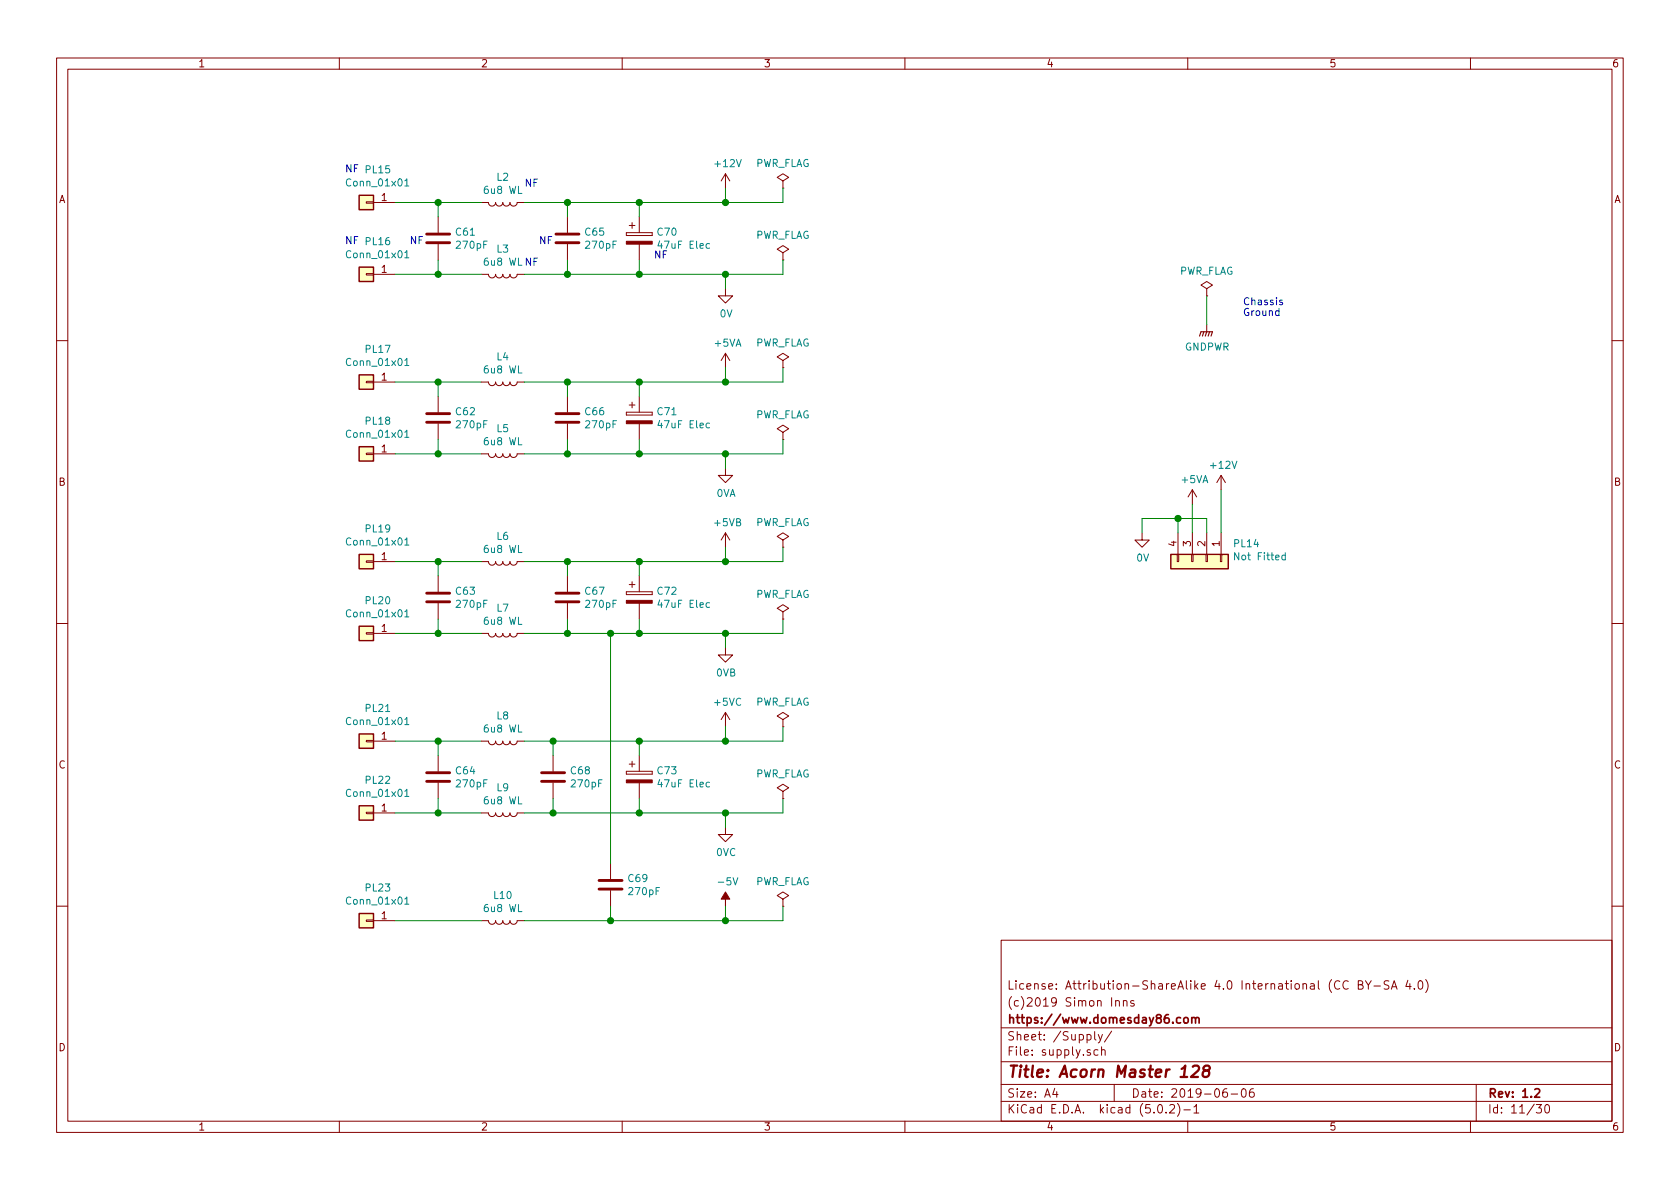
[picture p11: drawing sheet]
<svg xmlns="http://www.w3.org/2000/svg" width="297mm" height="210mm" viewBox="0 0 297 210" stroke-linecap="round" stroke-linejoin="round" font-family="sans-serif">
<g fill="none" stroke="#840000" stroke-width=".18">
<path d="M10 10.3h277v189.9h-277zM12 12.2h273v186.1h-273zM60 10.3v1.9M110 10.3v1.9M160 10.3v1.9M210 10.3v1.9M260 10.3v1.9M64.8 35.7h1.2v.2h-1.2zM66 35.8h3.8M77.5 38.3v2.8M85.1 35.8h1.3a.63 .63 0 0 0 .6 .6 .63 .63 0 0 0 .6-.6 .63 .63 0 0 0 .7 .6 .63 .63 0 0 0 .6-.6 .63 .63 0 0 0 .6 .6 .63 .63 0 0 0 .7-.6 .63 .63 0 0 0 .6 .6 .63 .63 0 0 0 .6-.6h1.3M100.3 38.3v2.8"/>
<path d="M111.3 39.9h1M111.8 39.4v1M113 38.3v2.8M128.3 30.7l-.8 1.3M128.3 30.7v2.6M128.3 30.7l.7 1.3M138.4 32l1-.6-1-.7-1 .7 1 .6v1.3M138.4 33.3h.1M64.8 48.4h1.2v.2h-1.2zM66 48.5h3.8M77.5 43.2v2.8M85.1 48.5h1.3a.63 .63 0 0 0 .6 .6 .63 .63 0 0 0 .6-.6 .63 .63 0 0 0 .7 .6 .63 .63 0 0 0 .6-.6 .63 .63 0 0 0 .6 .6 .63 .63 0 0 0 .7-.6 .63 .63 0 0 0 .6 .6 .63 .63 0 0 0 .6-.6h1.3"/>
<path d="M100.3 43.2v2.8M110.7 41.1v.6zM110.7 41.7h4.6zM110.7 41.1h4.6zM113 43.2v2.8M115.3 41.1v.6zM128.3 51v1.3h1.2l-1.2 1.3-1.3-1.3h1.3M138.4 44.7l1-.6-1-.7-1 .7 1 .6v1.3M138.4 46h.1M213.4 51l1-.6-1-.6-1.1 .6 1.1 .6v1.3M213.4 52.3h.1M213.4 57.4v1.3"/>
<path d="M10 60.2h2M64.8 67.4h1.2v.3h-1.2zM66 67.6h3.8M77.5 70.1v2.8M77.5 74.9v2.8M85.1 67.6h1.3a.63 .63 0 0 0 .6 .6 .63 .63 0 0 0 .6-.6 .63 .63 0 0 0 .7 .6 .63 .63 0 0 0 .6-.6 .63 .63 0 0 0 .6 .6 .63 .63 0 0 0 .7-.6 .63 .63 0 0 0 .6 .6 .63 .63 0 0 0 .6-.6h1.3M100.3 70.1v2.8M100.3 74.9v2.8M110.7 72.9v.5zM110.7 73.4h4.6zM110.7 72.9h4.6zM111.3 71.6h1"/>
<path d="M111.8 71.1v1M113 70.1v2.8M113 74.9v2.8M115.3 72.9v.5zM128.3 62.5v2.5M128.3 62.5l-.8 1.2M128.3 62.5l.7 1.2M138.4 63.7l1-.6-1-.6-1 .6 1 .6v1.3M138.4 65h.1M138.4 76.4l1-.6-1-.6-1 .6 1 .6v1.3M138.4 77.7h.1M285 60.2h2"/>
<path d="M64.8 80.1h1.2v.3h-1.2zM64.8 99.2h1.2v.2h-1.2zM66 80.3h3.8M66 99.3h3.8M85.1 80.3h1.3a.63 .63 0 0 0 .6 .6 .63 .63 0 0 0 .6-.6 .63 .63 0 0 0 .7 .6 .63 .63 0 0 0 .6-.6 .63 .63 0 0 0 .6 .6 .63 .63 0 0 0 .7-.6 .63 .63 0 0 0 .6 .6 .63 .63 0 0 0 .6-.6h1.3M85.1 99.3h1.3a.63 .63 0 0 0 .6 .6 .63 .63 0 0 0 .6-.6 .63 .63 0 0 0 .7 .6 .63 .63 0 0 0 .6-.6 .63 .63 0 0 0 .6 .6 .63 .63 0 0 0 .7-.6 .63 .63 0 0 0 .6 .6 .63 .63 0 0 0 .6-.6h1.3M128.3 82.8v1.3h1.2l-1.2 1.2-1.3-1.2h1.3M128.3 94.2v2.6M128.3 94.2l-.8 1.3M128.3 94.2l.7 1.3M138.4 95.5l1-.6-1-.7-1 .7 1 .6v1.3M138.4 96.8h.1"/>
<path d="M201.9 94.2v1.3h1.3l-1.3 1.3-1.2-1.3h1.2M208.2 98h.2v1.3h-.2zM208.3 94.2v3.8M210.7 98h.2v1.3h-.2zM210.8 86.6v2.5M210.8 94.2v3.8M210.8 86.6l-.7 1.3M210.8 86.6l.8 1.3M213.2 98h.3v1.3h-.3zM213.4 94.2v3.8M215.8 98h.2v1.3h-.2zM215.9 84.1v2.5"/>
<path d="M215.9 94.2v3.8M215.9 84.1l-.8 1.2M215.9 84.1l.8 1.2M10 110.3h2M64.8 111.9h1.2v.2h-1.2zM66 112h3.8M77.5 101.8v2.8M77.5 106.7v2.8M85.1 112h1.3a.63 .63 0 0 0 .6 .6 .63 .63 0 0 0 .6-.6 .63 .63 0 0 0 .7 .6 .63 .63 0 0 0 .6-.6 .63 .63 0 0 0 .6 .6 .63 .63 0 0 0 .7-.6 .63 .63 0 0 0 .6 .6 .63 .63 0 0 0 .6-.6h1.3M100.3 101.8v2.8M100.3 106.7v2.8M110.7 104.6v.6z"/>
<path d="M110.7 105.2h4.6zM110.7 104.6h4.6zM111.3 103.4h1M111.8 102.9v1M113 101.8v2.8M113 106.7v2.8M115.3 104.6v.6zM128.3 114.5v1.3h1.2l-1.2 1.3-1.3-1.3h1.3M138.4 108.2l1-.6-1-.7-1 .7 1 .6v1.3M138.4 109.5h.1M285 110.3h2M64.8 130.9h1.2v.3h-1.2z"/>
<path d="M66 131.1h3.8M77.5 133.6v2.8M77.5 138.4v2.8M85.1 131.1h1.3a.63 .63 0 0 0 .6 .6 .63 .63 0 0 0 .6-.6 .63 .63 0 0 0 .7 .6 .63 .63 0 0 0 .6-.6 .63 .63 0 0 0 .6 .6 .63 .63 0 0 0 .7-.6 .63 .63 0 0 0 .6 .6 .63 .63 0 0 0 .6-.6h1.3M97.8 133.6v2.8M97.8 138.4v2.8M110.7 136.4v.5zM110.7 136.9h4.6zM110.7 136.4h4.6zM111.3 135.1h1M111.8 134.6v1M113 133.6v2.8"/>
<path d="M113 138.4v2.8M115.3 136.4v.5zM128.3 126v2.5M128.3 126l-.8 1.2M128.3 126l.7 1.2M138.4 127.2l1-.6-1-.6-1 .6 1 .6v1.3M138.4 128.5h.1M138.4 139.9l1-.6-1-.6-1 .6 1 .6v1.3M64.8 143.6h1.2v.3h-1.2zM66 143.8h3.8M85.1 143.8h1.3a.63 .63 0 0 0 .6 .6 .63 .63 0 0 0 .6-.6 .63 .63 0 0 0 .7 .6 .63 .63 0 0 0 .6-.6 .63 .63 0 0 0 .6 .6 .63 .63 0 0 0 .7-.6 .63 .63 0 0 0 .6 .6 .63 .63 0 0 0 .6-.6h1.3M107.9 152.6v2.8"/>
<path d="M107.9 157.5v2.8M128.3 146.3v1.3h1.2l-1.2 1.2-1.3-1.2h1.3M138.4 159l1-.6-1-.7-1 .7 1 .6v1.3M138.4 141.2h.1M10 160.2h2M64.8 162.7h1.2v.2h-1.2zM66 162.8h3.8M85.1 162.8h1.3a.63 .63 0 0 0 .6 .6 .63 .63 0 0 0 .6-.6 .63 .63 0 0 0 .7 .6 .63 .63 0 0 0 .6-.6 .63 .63 0 0 0 .6 .6 .63 .63 0 0 0 .7-.6 .63 .63 0 0 0 .6 .6 .63 .63 0 0 0 .6-.6h1.3M138.4 160.3h.1M177 166.3h108v32h-108zM197.3 177.1v-.1a.37 .37 0 0 1 .6 .1v.8M197.3 176.9v1"/>
<path d="M198.6 177.1l.2-.2 .4 .1 .1 .9M198.6 176.9v1M200.5 177a.37 .37 0 0 0-.6 .1l.1 .3 .5 .1 .1 .1-.3 .3-.4-.1M238.4 173.6a.7 .7 0 0 0-.9 .2 .7 .7 0 0 0 .1 .9 .55 .55 0 0 0 .8 .1M240.2 174.1l.7-.1v-.3l-.1-.2-.6-.1v1.5h.5l.3-.3a.41 .41 0 0 0-.4-.5M241.4 173.4l.5 .8 .5-.8M241.9 174.2v.7M242.9 174.4h1.2M245.6 173.5l-.6-.1-.3 .3 .1 .3 .7 .4v.4l-.2 .1-.6-.1M246 174.9l.5-1.5 .5 1.5M246.2 174.5h.7M248.9 173.3l-.3 1.1h.9"/>
<path d="M249.3 173.9v1M250.1 174.8v.1M250.9 173.6l.3-.2a.94 .94 0 0 1 0 1.5l-.4-.3-.1-.6zM252.1 173.2a1.71 1.71 0 0 1 0 2.3M285 160.2h2M60 198.3v1.9M110 198.3v1.9M160 198.3v1.9M177 194.8h108M177 191.8h108M177 187.8h108M177 181.8h108"/>
<path d="M186.5 192.5l-.4 1h1M186.8 193v1M193.5 182.4v1.3l.3 .2M194.1 185.7l-.4-.1-.3 .3 .1 .6 .2 .1 .4-.1M194.2 182.9l.4 1M194.8 185.7l.2-.1 .3 .1 .1 .9M194.8 185.1v1.5M194.9 182.9l-.5 1.4-.2 .1M196.5 182.3l-1.2 2M197 191.8v3M204.8 195.5l.4-.2a.94 .94 0 0 1 0 1.5 .79 .79 0 0 1-.4-1.3zM206.2 196.7v.1"/>
<path d="M206.8 195.5l.2-.2h.4l.2 .2 .1 .3-.1 .2-.8 .8h.9M208.2 195.1a1.71 1.71 0 0 1 0 2.3M209.3 196.3h1.2M210 198.3v1.9M211.1 195.8l.4-.5v1.5M211.1 196.8h.9M216.9 192.5a.62 .62 0 0 0-.7 .7l.1 .7 .2 .1 .5-.1v-.5l-.1-.2-.4-.1-.3 .3M217.7 193.5h1.1M219.6 192.7l.4-.2a.94 .94 0 0 1 0 1.5 .82 .82 0 0 1-.4-1.3zM221.6 192.5a.59 .59 0 0 0-.7 .7l.1 .7 .2 .1 .5-.1 .1-.5-.2-.2-.4-.1-.3 .3M260 198.3v1.9M261 191.8v6.5"/>
<path d="M271.6 195.3h.9l-.4 .6 .4 .1v.7l-.2 .1-.7-.1M273.3 195.4l.3-.1a.94 .94 0 0 1 0 1.5h-.1a1 1 0 0 1-.2-1.4z"/>
</g>
<path d="M210.7 179.9v1M208.7 180l-.4-.1-.3 .3 .1 .6 .2 .1 .4-.1M209.4 180.1l.2-.2 .4 .2 .1 .5-.1 .2-.4 .1-.2-.1zM210.7 180.1l.1-.1a.37 .37 0 0 1 .6 .1v.8M211.4 180.1l.2-.2 .3 .1 .1 .9M271.4 192.7l.2-.2h.4l.2 .5-.9 1h.9" fill="none" stroke="#840000" stroke-width=".3"/>
<path d="M208.7 190.4h1.2M210.9 188.6l.3-.2h.5l.2 .2 .1 .4-.1 .3-1.3 1.1h1.2M213.1 189.3l-.3-.2a.46 .46 0 0 1 .4-.7l.6 .1 .1 .4a.69 .69 0 0 1-.8 .4 .65 .65 0 0 0-.3 1 .65 .65 0 0 0 .8 0 .65 .65 0 0 0 .1-.9l-.2-.1" fill="none" stroke="#840000" stroke-width=".41"/>
<g fill="#ffffc2" stroke="#ffffc2" stroke-width=".18">
<path d="M63.5 34.5h2.5v2.6h-2.5z"/>
<path d="M63.5 47.2h2.5v2.6h-2.5z"/>
<path d="M63.5 66.3h2.5v2.5h-2.5z"/>
<path d="M63.5 79h2.5v2.5h-2.5z"/>
<path d="M63.5 98h2.5v2.6h-2.5z"/>
<path d="M63.5 110.7h2.5v2.6h-2.5z"/>
<path d="M63.5 129.8h2.5v2.5h-2.5z"/>
<path d="M63.5 142.5h2.5v2.5h-2.5z"/>
<path d="M63.5 161.5h2.5v2.6h-2.5z"/>
<path d="M207 98h10.2v2.6h-10.2z"/>
</g>
<path d="M63.5 34.5h2.5v2.6h-2.5zM63.5 47.2h2.5v2.6h-2.5zM63.5 66.3h2.5v2.5h-2.5zM63.5 79h2.5v2.5h-2.5zM63.5 98h2.5v2.6h-2.5zM207 98h10.2v2.6h-10.2zM63.5 110.7h2.5v2.6h-2.5zM63.5 129.8h2.5v2.5h-2.5zM63.5 142.5h2.5v2.5h-2.5zM63.5 161.5h2.5v2.6h-2.5z" fill="none" stroke="#840000" stroke-width=".25"/>
<g fill="none" stroke="#008484" stroke-width=".18">
<path d="M71.6 32l.3-.4v1.3M71.6 32.9h.7M71.6 44.7l.3-.4v1.3M71.6 45.6h.7M125.5 43.1h-.4l-.3 .2 .2 .6h.5M71.6 63.7l.3-.3v1.2M71.6 76.4l.3-.3v1.2M71.6 64.6h.7M71.6 77.3h.7M125.5 74.9l-.4-.1-.3 .3 .2 .5h.5M71.6 95.5l.3-.4v1.3M71.6 96.4h.7"/>
<path d="M227.3 98.2h-.4l-.3 .2 .2 .6h.5M227.3 97.7v1.3M71.6 108.2l.3-.4v1.3M71.6 109.1h.7M125.5 106.6h-.4l-.3 .2 .2 .6h.5M71.6 127.2l.3-.3v1.2M71.6 139.9l.3-.3v1.2M71.6 128.1h.7M125.5 138.4l-.4-.1-.3 .3 .2 .5h.5M71.6 159l.3-.4v1.3M71.6 140.8h.7M71.6 159.9h.7"/>
</g>
<g fill="none" stroke="#840000" stroke-width=".51">
<path d="M75.4 42.9h4.1M75.4 41.4h4.1M98.3 42.9h4.1M98.3 41.4h4.1M75.4 74.7h4.1M75.4 73.1h4.1M98.3 74.7h4.1M98.3 73.1h4.1M75.4 106.4h4.1M75.4 104.9h4.1M98.3 106.4h4.1M98.3 104.9h4.1"/>
<path d="M75.4 138.2h4.1M75.4 136.6h4.1M95.8 138.2h4M95.8 136.6h4M105.9 157.2h4.1M105.9 155.7h4.1"/>
</g>
<g fill="none" stroke="#008400" stroke-width=".18">
<path d="M69.8 35.8h15.3M77.5 35.8v2.5M100.3 35.8v2.5M113 35.8v2.5M128.3 33.3v2.5M138.4 33.3v2.5h-45.7M69.8 48.5h15.3M77.5 46v2.5M100.3 46v2.5M113 46v2.5M128.3 48.5v2.5M138.4 46v2.5h-45.7"/>
<path d="M213.4 52.3v5.1M69.8 67.6h15.3M77.5 67.6v2.5M77.5 77.7v2.6M100.3 67.6v2.5M100.3 77.7v2.6M113 67.6v2.5M113 77.7v2.6M128.3 65v2.6M138.4 65v2.6h-45.7M138.4 77.7v2.6h-45.7M69.8 80.3h15.3"/>
<path d="M69.8 99.3h15.3M77.5 99.3v2.5M100.3 99.3v2.5M113 99.3v2.5M128.3 80.3v2.5M128.3 96.8v2.5M138.4 96.8v2.5h-45.7M201.9 94.2v-2.5h11.5v2.5M208.3 91.7v2.5M210.8 89.1v5.1M215.9 86.6v7.6M69.8 112h15.3"/>
<path d="M77.5 109.5v2.5M100.3 109.5v2.5M107.9 112v40.6M113 109.5v2.5M128.3 112v2.5M138.4 109.5v2.5h-45.7M69.8 131.1h15.3M77.5 131.1v2.5M97.8 131.1v2.5M113 131.1v2.5M128.3 128.5v2.6M138.4 128.5v2.6h-45.7"/>
<path d="M69.8 143.8h15.3M77.5 141.2v2.6M97.8 141.2v2.6M113 141.2v2.6M128.3 143.8v2.5M138.4 141.2v2.6h-45.7M69.8 162.8h15.3M107.9 160.3v2.5M128.3 160.3v2.5M138.4 160.3v2.5h-45.7"/>
</g>
<g fill="#840000" stroke="#840000" stroke-width=".18">
<path d="M110.7 42.7h4.6v.5h-4.6z"/>
<path d="M110.7 74.4h4.6v.5h-4.6z"/>
<path d="M110.7 106.2h4.6v.5h-4.6z"/>
<path d="M110.7 137.9h4.6v.5h-4.6z"/>
<path d="M128.3 157.7l.7 1.3h-.7v1.3v-1.3h-.8z"/>
</g>
<g fill="#008400" stroke="#008400" stroke-width=".25">
<circle cx="77.5" cy="35.8" r=".51"/>
<circle cx="77.5" cy="48.5" r=".51"/>
<circle cx="100.3" cy="48.5" r=".51"/>
<circle cx="100.3" cy="35.8" r=".51"/>
<circle cx="113" cy="35.8" r=".51"/>
<circle cx="113" cy="48.5" r=".51"/>
<circle cx="77.5" cy="67.6" r=".51"/>
<circle cx="100.3" cy="67.6" r=".51"/>
<circle cx="77.5" cy="80.3" r=".51"/>
<circle cx="113" cy="67.6" r=".51"/>
<circle cx="113" cy="80.3" r=".51"/>
<circle cx="100.3" cy="80.3" r=".51"/>
<circle cx="77.5" cy="99.3" r=".51"/>
<circle cx="77.5" cy="112" r=".51"/>
<circle cx="100.3" cy="99.3" r=".51"/>
<circle cx="100.3" cy="112" r=".51"/>
<circle cx="113" cy="112" r=".51"/>
<circle cx="113" cy="99.3" r=".51"/>
<circle cx="77.5" cy="131.1" r=".51"/>
<circle cx="97.8" cy="131.1" r=".51"/>
<circle cx="113" cy="131.1" r=".51"/>
<circle cx="77.5" cy="143.8" r=".51"/>
<circle cx="97.8" cy="143.8" r=".51"/>
<circle cx="113" cy="143.8" r=".51"/>
<circle cx="108" cy="162.8" r=".51"/>
<circle cx="128.3" cy="35.8" r=".51"/>
<circle cx="128.3" cy="162.8" r=".51"/>
<circle cx="128.3" cy="67.6" r=".51"/>
<circle cx="128.3" cy="99.3" r=".51"/>
<circle cx="128.3" cy="131.1" r=".51"/>
<circle cx="108" cy="112" r=".51"/>
<circle cx="208.3" cy="91.7" r=".51"/>
<circle cx="128.3" cy="48.5" r=".51"/>
<circle cx="128.3" cy="80.3" r=".51"/>
<circle cx="128.3" cy="112" r=".51"/>
<circle cx="128.3" cy="143.8" r=".51"/>
</g>
<path d="M212.1 59.4l.2-.7h2.1l-.3 .7M212.9 58.7l-.3 .7M213.4 58.7l-.3 .7M213.9 58.7l-.3 .7" fill="none" stroke="#840000" stroke-width=".2"/>
<path d="M226.1 55h-.3l-.3 .2 .1 .5h.5M226.1 54.5v1.3M226.7 53.1h-.3l-.2 .1 .1 .2 .4 .1v.3h-.5" fill="none" stroke="#0000c2" stroke-width=".18"/>
<text font-size="2.8" fill="#840000" x="178" y="190.5">Title: Acorn Master 128</text>
<g font-size="2.1" fill="#840000">
<text x="178" y="178">(c)2019 Simon Inns</text>
<text x="178" y="175">License: Attribution-ShareAlike 4.0 International (CC BY-SA 4.0)</text>
<text x="178" y="184">Sheet: /Supply/</text>
<text x="178" y="181">https://www.domesday86.com</text>
<text x="178" y="186.7">File: supply.sch</text>
<text x="178" y="196.9">KiCad E.D.A. kicad (5.0.2)-1</text>
<text x="178" y="194.1">Size: A4</text>
<text x="200" y="194.1">Date: 2019-06-06</text>
<text x="263" y="194.1">Rev: 1.2</text>
<text x="263" y="196.9">Id: 11/30</text>
</g>
<g font-size="1.8" fill="#840000">
<text x="35" y="11.9">1</text>
<text x="85" y="11.9">2</text>
<text x="135" y="11.9">3</text>
<text x="185" y="11.9">4</text>
<text x="235" y="11.9">5</text>
<text x="285" y="11.9">6</text>
<text x="10.4" y="35.9">A</text>
<text x="67.5" y="35.6">1</text>
<text x="285.4" y="35.9">A</text>
<text x="67.5" y="48.3">1</text>
<text x="67.5" y="67.3">1</text>
<text x="67.5" y="80">1</text>
<text x="10.4" y="85.9">B</text>
<text x="285.4" y="85.9">B</text>
<text x="67.5" y="99.1">1</text>
<text x="208" y="96.6" transform="rotate(-90 208 96.6)">4</text>
<text x="210.6" y="96.6" transform="rotate(-90 210.6 96.6)">3</text>
<text x="213.1" y="96.6" transform="rotate(-90 213.1 96.6)">2</text>
<text x="215.6" y="96.6" transform="rotate(-90 215.6 96.6)">1</text>
<text x="67.5" y="111.8">1</text>
<text x="67.5" y="130.8">1</text>
<text x="10.4" y="135.9">C</text>
<text x="285.4" y="135.9">C</text>
<text x="67.5" y="143.5">1</text>
<text x="67.5" y="162.6">1</text>
<text x="10.4" y="185.9">D</text>
<text x="285.4" y="185.9">D</text>
<text x="35" y="199.9">1</text>
<text x="85" y="199.9">2</text>
<text x="135" y="199.9">3</text>
<text x="185" y="199.9">4</text>
<text x="235" y="199.9">5</text>
<text x="285" y="199.9">6</text>
</g>
<g font-size="1.8" fill="#008484">
<text x="126.6" y="29.6">+12V</text>
<text x="133.5" y="29.5">PWR_FLAG</text>
<text x="61.6" y="33">Conn_01x01</text>
<text x="64.7" y="30.7">PL15</text>
<text x="85.8" y="34.3">6u8 WL</text>
<text x="87.9" y="32">L2</text>
<text x="80.7" y="41.7">C61</text>
<text x="103.5" y="41.7">C65</text>
<text x="116.3" y="41.7">C70</text>
<text x="61.6" y="45.7">Conn_01x01</text>
<text x="64.7" y="43.4">PL16</text>
<text x="80.8" y="44">270pF</text>
<text x="87.9" y="44.7">L3</text>
<text x="103.7" y="44">270pF</text>
<text x="116.8" y="44">47uF Elec</text>
<text x="133.5" y="42.2">PWR_FLAG</text>
<text x="208.4" y="48.6">PWR_FLAG</text>
<text x="127.3" y="56.1">0V</text>
<text x="61.6" y="64.7">Conn_01x01</text>
<text x="64.7" y="62.4">PL17</text>
<text x="87.9" y="63.7">L4</text>
<text x="126.4" y="61.3">+5VA</text>
<text x="133.5" y="61.3">PWR_FLAG</text>
<text x="209.4" y="62">GNDPWR</text>
<text x="85.8" y="66">6u8 WL</text>
<text x="61.6" y="77.4">Conn_01x01</text>
<text x="64.7" y="75.1">PL18</text>
<text x="80.7" y="73.4">C62</text>
<text x="80.8" y="75.7">270pF</text>
<text x="87.9" y="76.4">L5</text>
<text x="103.5" y="73.4">C66</text>
<text x="103.7" y="75.7">270pF</text>
<text x="116.3" y="73.4">C71</text>
<text x="116.8" y="75.7">47uF Elec</text>
<text x="133.5" y="74">PWR_FLAG</text>
<text x="85.8" y="78.7">6u8 WL</text>
<text x="214.2" y="82.9">+12V</text>
<text x="126.7" y="87.9">0VA</text>
<text x="209" y="85.4">+5VA</text>
<text x="64.7" y="94.2">PL19</text>
<text x="87.9" y="95.5">L6</text>
<text x="126.4" y="93.1">+5VB</text>
<text x="133.5" y="93">PWR_FLAG</text>
<text x="61.6" y="96.5">Conn_01x01</text>
<text x="85.8" y="97.8">6u8 WL</text>
<text x="201" y="99.3">0V</text>
<text x="218.3" y="96.8">PL14</text>
<text x="218.7" y="99.1">Not Fitted</text>
<text x="64.7" y="106.9">PL20</text>
<text x="80.7" y="105.2">C63</text>
<text x="80.8" y="107.5">270pF</text>
<text x="103.5" y="105.2">C67</text>
<text x="103.7" y="107.5">270pF</text>
<text x="116.3" y="105.2">C72</text>
<text x="116.8" y="107.5">47uF Elec</text>
<text x="133.5" y="105.7">PWR_FLAG</text>
<text x="61.6" y="109.2">Conn_01x01</text>
<text x="85.8" y="110.5">6u8 WL</text>
<text x="87.9" y="108.2">L7</text>
<text x="126.7" y="119.6">0VB</text>
<text x="64.7" y="125.9">PL21</text>
<text x="126.4" y="124.8">+5VC</text>
<text x="133.5" y="124.8">PWR_FLAG</text>
<text x="61.6" y="128.2">Conn_01x01</text>
<text x="85.8" y="129.5">6u8 WL</text>
<text x="87.9" y="127.2">L8</text>
<text x="80.7" y="136.9">C64</text>
<text x="101" y="136.9">C68</text>
<text x="116.3" y="136.9">C73</text>
<text x="133.5" y="137.5">PWR_FLAG</text>
<text x="61.6" y="140.9">Conn_01x01</text>
<text x="64.7" y="138.6">PL22</text>
<text x="80.8" y="139.2">270pF</text>
<text x="85.8" y="142.2">6u8 WL</text>
<text x="87.9" y="139.9">L9</text>
<text x="101.2" y="139.2">270pF</text>
<text x="116.8" y="139.2">47uF Elec</text>
<text x="111.2" y="156">C69</text>
<text x="126.7" y="151.4">0VC</text>
<text x="61.6" y="160">Conn_01x01</text>
<text x="64.7" y="157.7">PL23</text>
<text x="85.8" y="161.3">6u8 WL</text>
<text x="87.4" y="159">L10</text>
<text x="111.3" y="158.3">270pF</text>
<text x="127.3" y="156.6">-5V</text>
<text x="133.5" y="156.5">PWR_FLAG</text>
</g>
<g font-size="1.8" fill="#0000c2">
<text x="61" y="30.5">NF</text>
<text x="92.7" y="33">NF</text>
<text x="61" y="43.2">NF</text>
<text x="72.4" y="43.2">NF</text>
<text x="85.8" y="47">6u8 WL NF</text>
<text x="95.2" y="43.2">NF</text>
<text x="115.6" y="45.7">NF</text>
<text x="219.7" y="54">Chassis</text>
<text x="219.7" y="55.9">Ground</text>
</g>
</svg>
